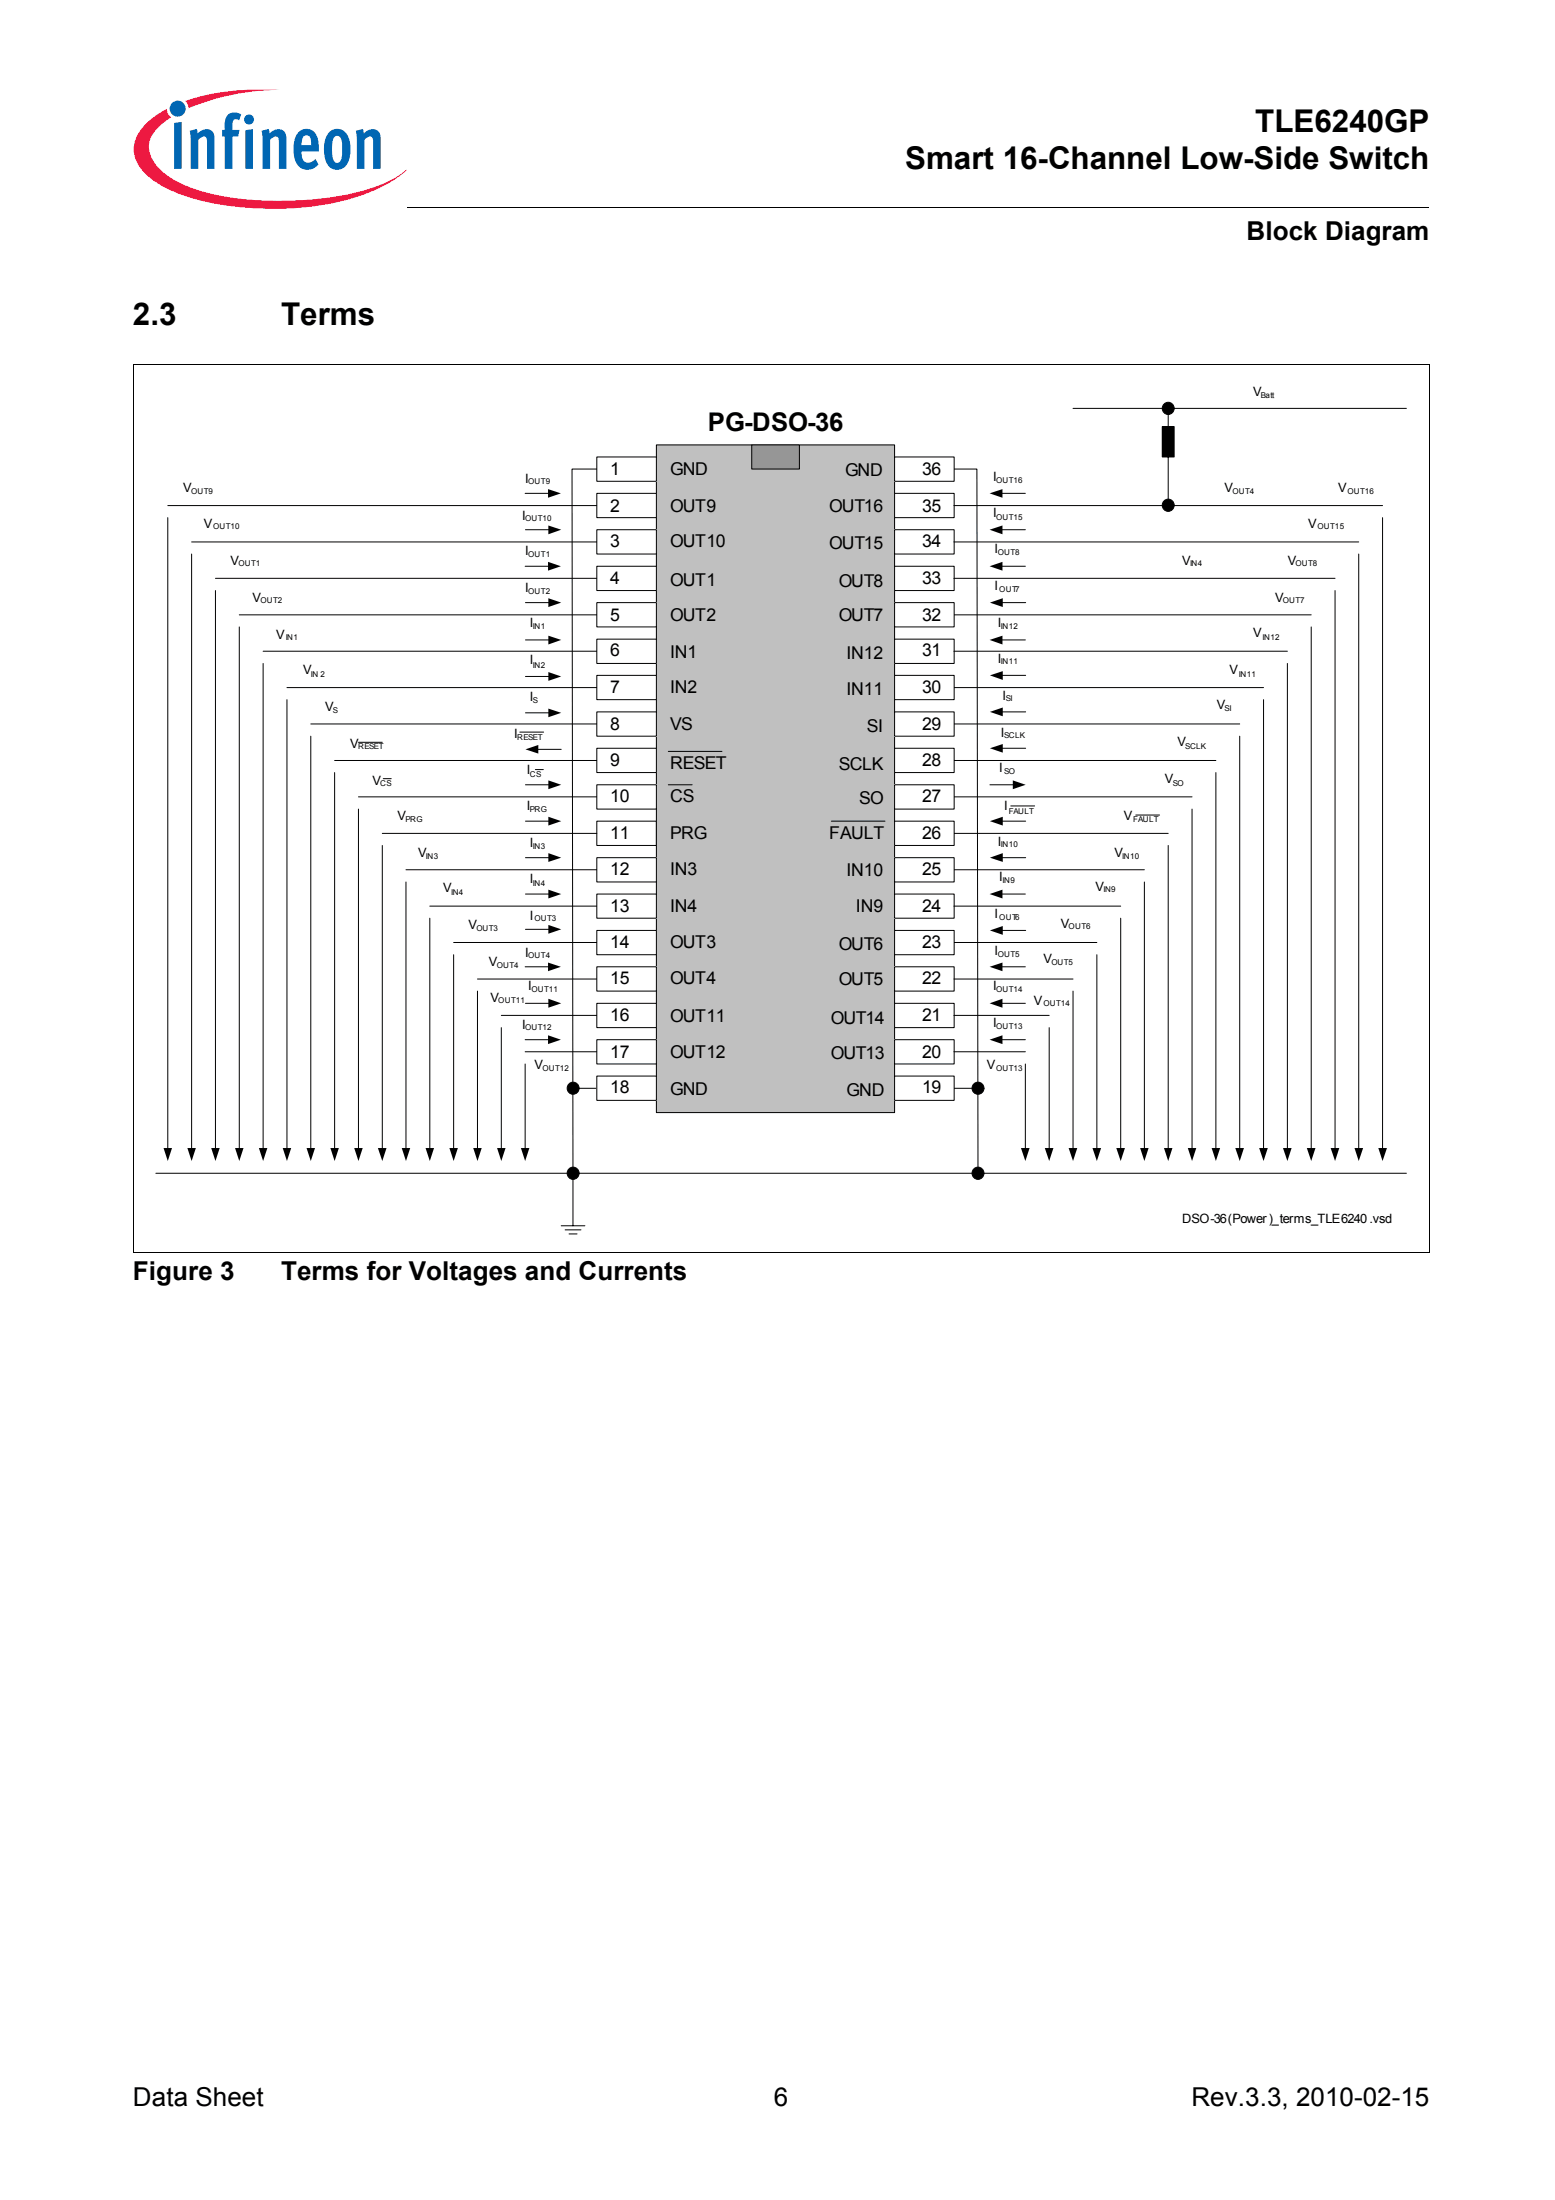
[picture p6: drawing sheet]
<svg xmlns="http://www.w3.org/2000/svg" width="210mm" height="297mm" viewBox="0 0 210 297" stroke-linecap="round" stroke-linejoin="round" font-family="sans-serif">
<circle cx="24" cy="14.7" r="1.08" fill="#0066b3"/>
<g fill="#ed1941">
<path d="M25 13.6l.8-.2a32.4 32.4 0 0 1 11.9-1.3 31.9 31.9 0 0 0-11.6 2.3l-.7 .2a1.46 1.46 0 0 0-.4-1z"/>
<path d="M19.5 16.9a11.1 11.1 0 0 1 3-2.2 1.46 1.46 0 0 0 .6 1.1 6.4 6.4 0 0 0-2.9 3.1 4.2 4.2 0 0 0 1.8 4.3 16.9 16.9 0 0 0 7.7 3.2 45.6 45.6 0 0 0 20.3-.9 14 14 0 0 0 4.8-2.6l.1 .1a20.4 20.4 0 0 1-8.8 4.2 42.5 42.5 0 0 1-20.4-.5 13.2 13.2 0 0 1-6.7-4 4.2 4.2 0 0 1 .5-5.8z"/>
</g>
<g fill="#0066b3">
<path d="M23.5 16.6l1-.1v6.3h-1z"/>
<path d="M25.6 17.7l1-.3 .1 .6a1.24 1.24 0 0 1 1.2-.6 1.24 1.24 0 0 1 1 .9l.1 4.5h-1.1v-3.5a.61 .61 0 0 0-.4-.9l-.5 .2-.2 .3v3.9h-1.1v-3.9z"/>
<path d="M30.8 15.4a1.52 1.52 0 0 1 1.8 .1l-.3 .7a.55 .55 0 0 0-.9 .2v1.1h.9l-.2 .9h-.7v4.4h-1.1v-4.4h-.3v-.9h.3v-.3a2.16 2.16 0 0 1 .5-1.8z"/>
<path d="M35.3 17.7l1-.3 .1 .6a1.24 1.24 0 0 1 1.2-.6 1.24 1.24 0 0 1 1 .9l.1 4.5h-1.1v-3.5a.61 .61 0 0 0-.4-.9l-.5 .2-.2 .3v3.9h-1.1v-3.9z"/>
<path d="M48 17.7l1-.3 .1 .6a1.24 1.24 0 0 1 1.2-.6 1.24 1.24 0 0 1 1 .9l.1 4.5h-1v-3.5a.61 .61 0 0 0-.5-.9l-.5 .2-.2 .3v3.9h-1v-3.9z"/>
<path d="M32.9 16.1a.7 .7 0 0 1 1.4 0 .7 .7 0 0 1-1.4 0zM33.1 17.6l1-.2v5.4h-1z"/>
<path d="M40.4 17.8a1.58 1.58 0 0 1 1.7-.2 1.58 1.58 0 0 1 .9 1.5v1.4h-2.3v.1a1.16 1.16 0 0 0 .9 1.4 1.37 1.37 0 0 0 1-.5l.4 .7a1.8 1.8 0 0 1-1.9 .7 1.8 1.8 0 0 1-1.3-1.4 4 4 0 0 1 .6-3.7zM40.9 18.5l-.1 .2-.1 .9h1.3v-.4a.84 .84 0 0 0-.6-.9z"/>
<path d="M44.6 17.7a1.62 1.62 0 0 1 2.5 1.1 4.6 4.6 0 0 1-.3 3.5 1.57 1.57 0 0 1-1.6 .6 1.57 1.57 0 0 1-1.2-1.1 4.7 4.7 0 0 1 .2-3.7zM45.2 18.5a4.5 4.5 0 0 0-.2 3l.2 .4 .3 .1 .4-.1a4.7 4.7 0 0 0 .2-3.1l-.2-.3-.4-.2z"/>
</g>
<path d="M54.9 28l.1 .1z" fill="#000"/>
<path d="M55 28h137.8" fill="none" stroke="#000" stroke-width=".13"/>
<g fill="#fff">
<path d="M17.9 29h46v5h-46z"/>
<path d="M80.6 110.9h8v3.3h-8z"/>
</g>
<g fill="none" stroke="#000" stroke-width=".13">
<path d="M144.8 55.1h45M156.9 57.6h1.6v4.1h-1.6zM157.7 55.1v2.5M25.9 73.2h54.7M25.9 74.8v80.4M70.9 71.5h3.3M80.6 63.3h-3.4l.1 102.2M128.8 63.3h3.1l.1 95.1M157.7 61.7v6.5M32.3 83h48.3M32.3 84.6v70.6M35.5 87.9h45.1"/>
<path d="M35.5 89.6v65.6M38.7 92.8h41.9M38.7 94.5v60.7M42 97.7h38.6M42 99.4v55.8M70.2 98.8h3.2M70.9 81.4h3.3M70.9 86.4h3.3M70.9 91.3h3.3M70.9 96.2h3.3M128.8 97.7h38.5M128.8 92.8h41.8"/>
<path d="M128.8 83h48.2M135.2 81.4h3.3M135.2 91.2h3.3M135.2 96.1h3.3M167.3 99.4v55.8M170.6 94.5v60.7M173.8 89.6v65.6M45.2 102.7h35.4M45.2 104.3v50.9M48.4 107.6h32.2M48.4 109.2v46M48.4 100.2h3.2"/>
<path d="M51.6 112.5h29M51.6 114.2v41M51.7 105.1h1.1M54.8 117.4h25.8M54.8 119.1v36.1M70.9 115.8h3.3M70.9 106h3.3M70.9 110.9h3.3M72.3 103.9h1M72.5 101.2h3.3M80.6 110.9h8v3.3h-8zM128.8 117.4h25.7"/>
<path d="M128.8 112.5h28.9M128.8 107.6h32.1M128.8 102.7h35.3M133.6 106h3.3M135.2 115.8h3.3M135.2 101h3.3M135.2 110.9h3.3M136.4 108.8h3.3M153.3 110h3.2M154.5 119.1v36.1M157.7 114.2v41M160.9 109.2v46"/>
<path d="M164.1 104.3v50.9M58 122.3h22.6M58 124v31.2M61.2 127.3h19.4M61.2 128.9v26.3M67.7 137.1h12.9M67.7 138.7v16.5M70.9 125.5h3.3M70.9 135.5h3.3M70.9 120.7h3.3M128.8 127.3h19.3M135.2 125.6h3.3"/>
<path d="M148.1 128.9v26.3M21 158.4h168.8M77.3 146.9h3.1M128.8 146.9h3.2M75.8 165.5h3.2M76.3 166.1h2.1M76.8 166.6h1.1"/>
<circle cx="157.7" cy="55.1" r=".81"/>
<circle cx="157.7" cy="68.2" r=".81"/>
<circle cx="77.4" cy="158.4" r=".81"/>
<circle cx="77.4" cy="146.9" r=".81"/>
<circle cx="132" cy="158.4" r=".81"/>
<circle cx="132" cy="146.9" r=".81"/>
</g>
<g fill="#000">
<path d="M74 71l1.8 .5-1.8 .6zM74 80.8l1.8 .6-1.8 .6zM74 85.8l1.8 .6-1.8 .6zM74 90.7l1.8 .6-1.8 .6zM74 95.7l1.8 .5-1.8 .6zM133.6 81.4l1.8-.6v1.2zM133.6 91.2l1.8-.6v1.2zM133.6 96.1l1.8-.6v1.2zM70.9 101.2l1.8-.6v1.1zM74 105.4l1.8 .6-1.8 .6zM74 110.3l1.8 .6-1.8 .6zM74 115.2l1.8 .6-1.8 .6z"/>
<path d="M133.6 115.8l1.8-.6v1.2zM133.6 101l1.8-.5v1.1zM133.6 110.9l1.8-.6v1.2zM136.7 105.4l1.8 .6-1.8 .6zM74 124.9l1.8 .6-1.8 .6zM74 134.9l1.8 .6-1.8 .6zM74 120.1l1.8 .6-1.8 .6zM133.6 125.6l1.8-.6v1.2zM25.3 155h1.1l-.5 1.8zM31.7 155h1.2l-.6 1.8zM34.9 155h1.2l-.6 1.8zM38.2 155h1.1l-.6 1.8z"/>
<path d="M41.4 155h1.1l-.5 1.8zM44.6 155h1.1l-.5 1.8zM47.8 155h1.2l-.6 1.8zM51 155h1.2l-.6 1.8zM54.2 155h1.2l-.6 1.8zM57.4 155h1.2l-.6 1.8zM60.7 155h1.1l-.6 1.8zM67.1 155h1.1l-.5 1.8zM147.5 155h1.1l-.5 1.8zM153.9 155h1.1l-.5 1.8zM157.1 155h1.2l-.6 1.8zM160.3 155h1.2l-.6 1.8z"/>
<path d="M163.6 155h1.1l-.6 1.8zM166.8 155h1.1l-.6 1.8zM170 155h1.1l-.5 1.8zM173.2 155h1.1l-.5 1.8z"/>
<circle cx="157.7" cy="55.1" r=".81"/>
<circle cx="157.7" cy="68.2" r=".81"/>
<circle cx="77.4" cy="158.4" r=".81"/>
<circle cx="77.4" cy="146.9" r=".81"/>
<circle cx="132" cy="158.4" r=".81"/>
<circle cx="132" cy="146.9" r=".81"/>
</g>
<path d="M156.9 57.6h1.6v4.1h-1.6z" fill="#000"/>
<path d="M88.6 60.1h32.2v90.1h-32.2z" fill="#c0c0c0"/>
<path d="M88.6 60.1h32.2v90.1h-32.2z" fill="none" stroke="#000" stroke-width=".13"/>
<path d="M80.6 61.7h8v3.3h-8z" fill="#fff"/>
<path d="M80.6 61.7h8v3.3h-8z" fill="none" stroke="#000" stroke-width=".13"/>
<path d="M80.6 66.6h8v3.3h-8z" fill="#fff"/>
<path d="M80.6 66.6h8v3.3h-8z" fill="none" stroke="#000" stroke-width=".13"/>
<path d="M80.6 71.5h8v3.3h-8z" fill="#fff"/>
<path d="M80.6 71.5h8v3.3h-8z" fill="none" stroke="#000" stroke-width=".13"/>
<path d="M80.6 76.5h8v3.2h-8z" fill="#fff"/>
<path d="M80.6 76.5h8v3.2h-8z" fill="none" stroke="#000" stroke-width=".13"/>
<path d="M80.6 81.4h8v3.2h-8z" fill="#fff"/>
<path d="M80.6 81.4h8v3.2h-8z" fill="none" stroke="#000" stroke-width=".13"/>
<path d="M80.6 86.3h8v3.3h-8z" fill="#fff"/>
<path d="M80.6 86.3h8v3.3h-8z" fill="none" stroke="#000" stroke-width=".13"/>
<path d="M80.6 91.2h8v3.3h-8z" fill="#fff"/>
<path d="M80.6 91.2h8v3.3h-8z" fill="none" stroke="#000" stroke-width=".13"/>
<path d="M80.6 96.1h8v3.3h-8z" fill="#fff"/>
<path d="M80.6 96.1h8v3.3h-8z" fill="none" stroke="#000" stroke-width=".13"/>
<path d="M80.6 101h8v3.3h-8z" fill="#fff"/>
<path d="M80.6 101h8v3.3h-8z" fill="none" stroke="#000" stroke-width=".13"/>
<path d="M80.6 106h8v3.2h-8z" fill="#fff"/>
<path d="M80.6 106h8v3.2h-8z" fill="none" stroke="#000" stroke-width=".13"/>
<path d="M80.6 115.8h8v3.3h-8z" fill="#fff"/>
<path d="M80.6 115.8h8v3.3h-8z" fill="none" stroke="#000" stroke-width=".13"/>
<path d="M80.6 120.7h8v3.3h-8z" fill="#fff"/>
<path d="M80.6 120.7h8v3.3h-8z" fill="none" stroke="#000" stroke-width=".13"/>
<path d="M80.6 125.6h8v3.3h-8z" fill="#fff"/>
<path d="M80.6 125.6h8v3.3h-8z" fill="none" stroke="#000" stroke-width=".13"/>
<path d="M80.6 130.5h8v3.3h-8z" fill="#fff"/>
<path d="M80.6 130.5h8v3.3h-8z" fill="none" stroke="#000" stroke-width=".13"/>
<path d="M80.6 135.5h8v3.2h-8z" fill="#fff"/>
<path d="M80.6 135.5h8v3.2h-8z" fill="none" stroke="#000" stroke-width=".13"/>
<path d="M80.6 140.4h8v3.3h-8z" fill="#fff"/>
<path d="M80.6 140.4h8v3.3h-8z" fill="none" stroke="#000" stroke-width=".13"/>
<path d="M80.6 145.3h8v3.3h-8z" fill="#fff"/>
<path d="M80.6 145.3h8v3.3h-8z" fill="none" stroke="#000" stroke-width=".13"/>
<path d="M120.8 61.7h8v3.3h-8z" fill="#fff"/>
<path d="M120.8 61.7h8v3.3h-8z" fill="none" stroke="#000" stroke-width=".13"/>
<path d="M120.8 71.5h8v3.3h-8z" fill="#fff"/>
<path d="M120.8 71.5h8v3.3h-8z" fill="none" stroke="#000" stroke-width=".13"/>
<path d="M120.8 76.5h8v3.2h-8z" fill="#fff"/>
<path d="M120.8 76.5h8v3.2h-8z" fill="none" stroke="#000" stroke-width=".13"/>
<path d="M120.8 81.4h8v3.2h-8z" fill="#fff"/>
<path d="M120.8 81.4h8v3.2h-8z" fill="none" stroke="#000" stroke-width=".13"/>
<path d="M120.8 86.3h8v3.3h-8z" fill="#fff"/>
<path d="M120.8 86.3h8v3.3h-8z" fill="none" stroke="#000" stroke-width=".13"/>
<path d="M120.8 91.2h8v3.3h-8z" fill="#fff"/>
<path d="M120.8 91.2h8v3.3h-8z" fill="none" stroke="#000" stroke-width=".13"/>
<path d="M120.8 96.1h8v3.3h-8z" fill="#fff"/>
<path d="M120.8 96.1h8v3.3h-8z" fill="none" stroke="#000" stroke-width=".13"/>
<path d="M120.8 101h8v3.3h-8z" fill="#fff"/>
<path d="M120.8 101h8v3.3h-8z" fill="none" stroke="#000" stroke-width=".13"/>
<path d="M120.8 106h8v3.2h-8z" fill="#fff"/>
<path d="M120.8 106h8v3.2h-8z" fill="none" stroke="#000" stroke-width=".13"/>
<path d="M120.8 110.9h8v3.3h-8z" fill="#fff"/>
<path d="M120.8 110.9h8v3.3h-8z" fill="none" stroke="#000" stroke-width=".13"/>
<path d="M120.8 115.8h8v3.3h-8z" fill="#fff"/>
<path d="M120.8 115.8h8v3.3h-8z" fill="none" stroke="#000" stroke-width=".13"/>
<path d="M120.8 120.7h8v3.3h-8z" fill="#fff"/>
<path d="M120.8 120.7h8v3.3h-8z" fill="none" stroke="#000" stroke-width=".13"/>
<path d="M120.8 125.6h8v3.3h-8z" fill="#fff"/>
<path d="M120.8 125.6h8v3.3h-8z" fill="none" stroke="#000" stroke-width=".13"/>
<path d="M120.8 130.5h8v3.3h-8z" fill="#fff"/>
<path d="M120.8 130.5h8v3.3h-8z" fill="none" stroke="#000" stroke-width=".13"/>
<path d="M120.8 135.5h8v3.2h-8z" fill="#fff"/>
<path d="M120.8 135.5h8v3.2h-8z" fill="none" stroke="#000" stroke-width=".13"/>
<path d="M120.8 140.4h8v3.3h-8z" fill="#fff"/>
<path d="M120.8 140.4h8v3.3h-8z" fill="none" stroke="#000" stroke-width=".13"/>
<path d="M120.8 145.3h8v3.3h-8z" fill="#fff"/>
<path d="M120.8 145.3h8v3.3h-8z" fill="none" stroke="#000" stroke-width=".13"/>
<path d="M120.8 66.6h8v3.3h-8z" fill="#fff"/>
<path d="M120.8 66.6h8v3.3h-8z" fill="none" stroke="#000" stroke-width=".13"/>
<path d="M101.5 60.1h6.4v3.2h-6.4z" fill="#969696"/>
<g fill="none" stroke="#000" stroke-width=".13">
<path d="M18 49.2h175M18 49.1v120M192.9 49.2v119.9M22.6 68.3h57.9M22.6 69.9v85.3M29.1 78.1h51.4M29.1 79.7v75.5M70.9 66.6h3.2M70.9 76.5h3.2M101.5 60.1h6.4v3.2h-6.4zM128.8 78.1h51.4M128.8 68.3h57.8"/>
<path d="M128.8 73.2h54.6M135.2 66.6h3.2M135.2 76.5h3.2M135.2 71.5h3.2M180.2 79.7v75.5M183.4 74.8v80.4M186.6 69.9v85.3M128.8 87.9h45M135.2 86.4h3.2M177 84.6v70.6M90.2 101.5h7.3M90.2 106h3.2"/>
<path d="M112.2 110.9h7.3M64.5 132.2h16M64.5 133.8v21.4M70.9 130.5h3.2M128.8 132.2h16M128.8 137.1h12.8M128.8 122.3h22.5M135.2 130.5h3.2M135.2 120.7h3.2M135.2 135.5h3.2M141.6 138.7v16.5M144.8 133.8v21.4"/>
<path d="M151.3 124v31.2M70.9 142h9.6M70.9 143.7v11.5M70.9 140.4h3.2M128.8 142h9.6M135.2 140.4h3.2M138.4 143.7v11.5M18 169.1h174.9"/>
</g>
<g fill="#000">
<path d="M74 66l1.7 .6-1.7 .6zM74 75.9l1.7 .6-1.7 .5zM133.6 66.6l1.7-.6v1.2zM133.6 71.5l1.7-.5v1.1zM133.6 76.5l1.7-.6v1.1zM133.6 86.4l1.7-.6v1.2zM74 130l1.7 .5-1.7 .6zM74 139.8l1.7 .6-1.7 .6zM133.6 120.7l1.7-.6v1.2zM133.6 130.5l1.7-.5v1.1zM133.6 135.5l1.7-.6v1.2zM22.1 155h1.1l-.6 1.8z"/>
<path d="M28.5 155h1.2l-.6 1.8zM63.9 155h1.1l-.5 1.8zM70.3 155h1.2l-.6 1.8zM133.6 140.4l1.7-.6v1.2zM137.8 155h1.2l-.6 1.8zM141 155h1.2l-.6 1.8zM144.3 155h1.1l-.6 1.8zM150.7 155h1.1l-.5 1.8zM176.4 155h1.2l-.6 1.8zM179.6 155h1.2l-.6 1.8zM182.8 155h1.2l-.6 1.8zM186.1 155h1.1l-.6 1.8z"/>
</g>
<g font-size="4.2">
<text x="169.4" y="17.8">TLE6240GP</text>
<text x="122.2" y="22.8">Smart 16-Channel Low-Side Switch</text>
<text x="17.9" y="43.8">2.3</text>
<text x="37.9" y="43.8">Terms</text>
</g>
<g font-size="3.5">
<text x="168.3" y="32.5">Block Diagram</text>
<text x="95.6" y="58.3">PG-DSO-36</text>
<text x="17.9" y="172.9">Figure 3</text>
<text x="38" y="172.9">Terms for Voltages and Currents</text>
<text x="17.9" y="284.4">Data Sheet</text>
<text x="104.5" y="284.4">6</text>
<text x="160.8" y="284.4">Rev.3.3, 2010-02-15</text>
</g>
<g font-size="2.4">
<text x="82.4" y="64.1">1</text>
<text x="90.5" y="64.1">GND</text>
<text x="114.1" y="64.3">GND</text>
<text x="124.5" y="64.1">36</text>
<text x="82.4" y="69.1">2</text>
<text x="90.5" y="69.1">OUT9</text>
<text x="111.9" y="69.1">OUT16</text>
<text x="124.5" y="69.1">35</text>
<text x="82.4" y="73.9">3</text>
<text x="90.5" y="73.9">OUT10</text>
<text x="111.9" y="74.1">OUT15</text>
<text x="124.5" y="73.9">34</text>
<text x="82.4" y="78.8">4</text>
<text x="82.4" y="83.8">5</text>
<text x="90.5" y="79.1">OUT1</text>
<text x="90.5" y="83.8">OUT2</text>
<text x="113.2" y="79.3">OUT8</text>
<text x="113.2" y="83.8">OUT7</text>
<text x="124.5" y="78.8">33</text>
<text x="124.5" y="83.8">32</text>
<text x="82.4" y="88.6">6</text>
<text x="90.5" y="88.8">IN1</text>
<text x="114.3" y="89">IN12</text>
<text x="124.5" y="88.6">31</text>
<text x="82.4" y="93.6">7</text>
<text x="90.5" y="93.6">IN2</text>
<text x="114.3" y="93.8">IN11</text>
<text x="124.5" y="93.6">30</text>
<text x="82.4" y="98.6">8</text>
<text x="90.5" y="98.6">VS</text>
<text x="117" y="98.8">SI</text>
<text x="124.5" y="98.6">29</text>
<text x="82.4" y="103.4">9</text>
<text x="90.5" y="103.8">RESET</text>
<text x="113.2" y="104">SCLK</text>
<text x="124.5" y="103.4">28</text>
<text x="82.4" y="108.3">10</text>
<text x="82.4" y="113.3">11</text>
<text x="90.5" y="108.3">CS</text>
<text x="90.5" y="113.3">PRG</text>
<text x="111.9" y="113.3">FAULT</text>
<text x="116" y="108.6">SO</text>
<text x="124.5" y="108.3">27</text>
<text x="124.5" y="113.3">26</text>
<text x="82.4" y="118.1">12</text>
<text x="90.5" y="118.1">IN3</text>
<text x="114.3" y="118.3">IN10</text>
<text x="124.5" y="118.1">25</text>
<text x="82.4" y="123.1">13</text>
<text x="90.5" y="123.1">IN4</text>
<text x="115.5" y="123.1">IN9</text>
<text x="124.5" y="123.1">24</text>
<text x="82.4" y="128.1">14</text>
<text x="90.5" y="128.1">OUT3</text>
<text x="113.2" y="128.3">OUT6</text>
<text x="124.5" y="128.1">23</text>
<text x="82.4" y="132.8">15</text>
<text x="82.4" y="137.8">16</text>
<text x="90.5" y="132.8">OUT4</text>
<text x="113.2" y="133">OUT5</text>
<text x="124.5" y="132.8">22</text>
<text x="124.5" y="137.8">21</text>
<text x="82.4" y="142.8">17</text>
<text x="90.5" y="138">OUT11</text>
<text x="90.5" y="142.8">OUT12</text>
<text x="112.1" y="138.3">OUT14</text>
<text x="112.1" y="143">OUT13</text>
<text x="124.5" y="142.8">20</text>
<text x="82.4" y="147.6">18</text>
<text x="90.5" y="147.8">GND</text>
<text x="114.3" y="148">GND</text>
<text x="124.5" y="147.6">19</text>
</g>
<g font-size="1.7">
<text x="169.1" y="53.5">V</text>
<text x="70.9" y="65.2">I</text>
<text x="134" y="65">I</text>
<text x="24.7" y="66.5">V</text>
<text x="27.5" y="71.3">V</text>
<text x="70.5" y="70.2">I</text>
<text x="134" y="69.7">I</text>
<text x="165.3" y="66.5">V</text>
<text x="176.6" y="71.3">V</text>
<text x="180.6" y="66.5">V</text>
<text x="31.1" y="76.2">V</text>
<text x="70.9" y="75">I</text>
<text x="134.3" y="74.7">I</text>
<text x="159.6" y="76.2">V</text>
<text x="173.8" y="76.2">V</text>
<text x="34.1" y="81.2">V</text>
<text x="70.9" y="79.9">I</text>
<text x="134.3" y="79.7">I</text>
<text x="172.1" y="81.2">V</text>
<text x="37.3" y="86.2">V</text>
<text x="71.5" y="84.7">I</text>
<text x="71.5" y="89.7">I</text>
<text x="134.7" y="89.5">I</text>
<text x="134.7" y="84.7">I</text>
<text x="169.1" y="86">V</text>
<text x="40.9" y="91">V</text>
<text x="43.9" y="96">V</text>
<text x="71.5" y="94.7">I</text>
<text x="135.3" y="94.5">I</text>
<text x="164.3" y="95.8">V</text>
<text x="165.9" y="91">V</text>
<text x="47.3" y="101">V</text>
<text x="69.4" y="99.7">I</text>
<text x="135.1" y="99.4">I</text>
<text x="158.9" y="100.8">V</text>
<text x="50.3" y="106">V</text>
<text x="71.1" y="104.4">I</text>
<text x="134.9" y="104.2">I</text>
<text x="157.2" y="105.7">V</text>
<text x="53.7" y="110.7">V</text>
<text x="71.1" y="109.4">I</text>
<text x="135.6" y="109.4">I</text>
<text x="151.7" y="110.7">V</text>
<text x="56.4" y="115.7">V</text>
<text x="71.5" y="114.4">I</text>
<text x="71.5" y="119.2">I</text>
<text x="134.7" y="114.2">I</text>
<text x="134.9" y="119">I</text>
<text x="150.4" y="115.7">V</text>
<text x="59.8" y="120.5">V</text>
<text x="63.2" y="125.5">V</text>
<text x="71.5" y="124.2">I</text>
<text x="134.3" y="124">I</text>
<text x="143.2" y="125.2">V</text>
<text x="147.9" y="120.3">V</text>
<text x="66" y="130.5">V</text>
<text x="70.9" y="129.2">I</text>
<text x="134.3" y="128.9">I</text>
<text x="140.9" y="130">V</text>
<text x="66.2" y="135.2">V</text>
<text x="71.3" y="133.7">I</text>
<text x="134" y="133.7">I</text>
<text x="139.6" y="135.7">V</text>
<text x="70.5" y="138.9">I</text>
<text x="134" y="138.7">I</text>
<text x="72.2" y="144.3">V</text>
<text x="133.2" y="144.3">V</text>
<text x="159.6" y="165.1">DSO-36(Power)_terms_TLE6240 .vsd</text>
</g>
<g font-size="1.1">
<text x="170.2" y="53.7">Batt</text>
<text x="71.3" y="65.4">OUT9</text>
<text x="134.5" y="65.2">OUT16</text>
<text x="25.8" y="66.7">OUT9</text>
<text x="28.8" y="71.5">OUT10</text>
<text x="70.9" y="70.4">OUT10</text>
<text x="134.5" y="70.2">OUT15</text>
<text x="166.4" y="66.7">OUT4</text>
<text x="177.9" y="71.5">OUT15</text>
<text x="181.9" y="66.7">OUT16</text>
<text x="32.2" y="76.5">OUT1</text>
<text x="71.3" y="75.2">OUT1</text>
<text x="134.7" y="75">OUT8</text>
<text x="160.6" y="76.5">IN4</text>
<text x="174.9" y="76.5">OUT8</text>
<text x="35.2" y="81.4">OUT2</text>
<text x="71.3" y="80.2">OUT2</text>
<text x="134.9" y="79.9">OUT7</text>
<text x="173.2" y="81.4">OUT7</text>
<text x="38.6" y="86.4">IN1</text>
<text x="71.9" y="84.9">IN1</text>
<text x="135.1" y="89.7">IN11</text>
<text x="135.1" y="84.9">IN12</text>
<text x="170.4" y="86.4">IN12</text>
<text x="42" y="91.4">IN 2</text>
<text x="71.9" y="90.1">IN2</text>
<text x="71.9" y="94.9">S</text>
<text x="135.8" y="94.7">SI</text>
<text x="165.3" y="96">SI</text>
<text x="167.2" y="91.4">IN11</text>
<text x="44.9" y="96.2">S</text>
<text x="48.3" y="101.2">RESET</text>
<text x="69.8" y="99.9">RESET</text>
<text x="135.6" y="99.7">SCLK</text>
<text x="160" y="101.2">SCLK</text>
<text x="51.3" y="106.2">CS</text>
<text x="71.5" y="104.9">CS</text>
<text x="135.6" y="104.4">SO</text>
<text x="158.3" y="106.2">SO</text>
<text x="54.7" y="110.9">PRG</text>
<text x="71.5" y="109.6">PRG</text>
<text x="136.2" y="109.9">FAULT</text>
<text x="153" y="110.9">FAULT</text>
<text x="57.5" y="115.9">IN3</text>
<text x="71.9" y="114.6">IN3</text>
<text x="71.9" y="119.6">IN4</text>
<text x="135.1" y="114.4">IN10</text>
<text x="135.3" y="119.2">IN9</text>
<text x="151.5" y="115.9">IN10</text>
<text x="60.9" y="120.9">IN4</text>
<text x="64.3" y="125.7">OUT3</text>
<text x="72.2" y="124.4">OUT3</text>
<text x="134.9" y="124.2">OUT6</text>
<text x="144.3" y="125.5">OUT6</text>
<text x="148.9" y="120.5">IN9</text>
<text x="67.1" y="130.7">OUT4</text>
<text x="71.3" y="129.4">OUT4</text>
<text x="134.7" y="129.2">OUT5</text>
<text x="141.9" y="130.2">OUT5</text>
<text x="67.3" y="135.4">OUT11</text>
<text x="71.7" y="133.9">OUT11</text>
<text x="134.5" y="133.9">OUT14</text>
<text x="140.9" y="135.9">OUT14</text>
<text x="70.9" y="139.1">OUT12</text>
<text x="134.5" y="138.9">OUT13</text>
<text x="73.2" y="144.5">OUT12</text>
<text x="134.5" y="144.5">OUT13</text>
</g>
</svg>
